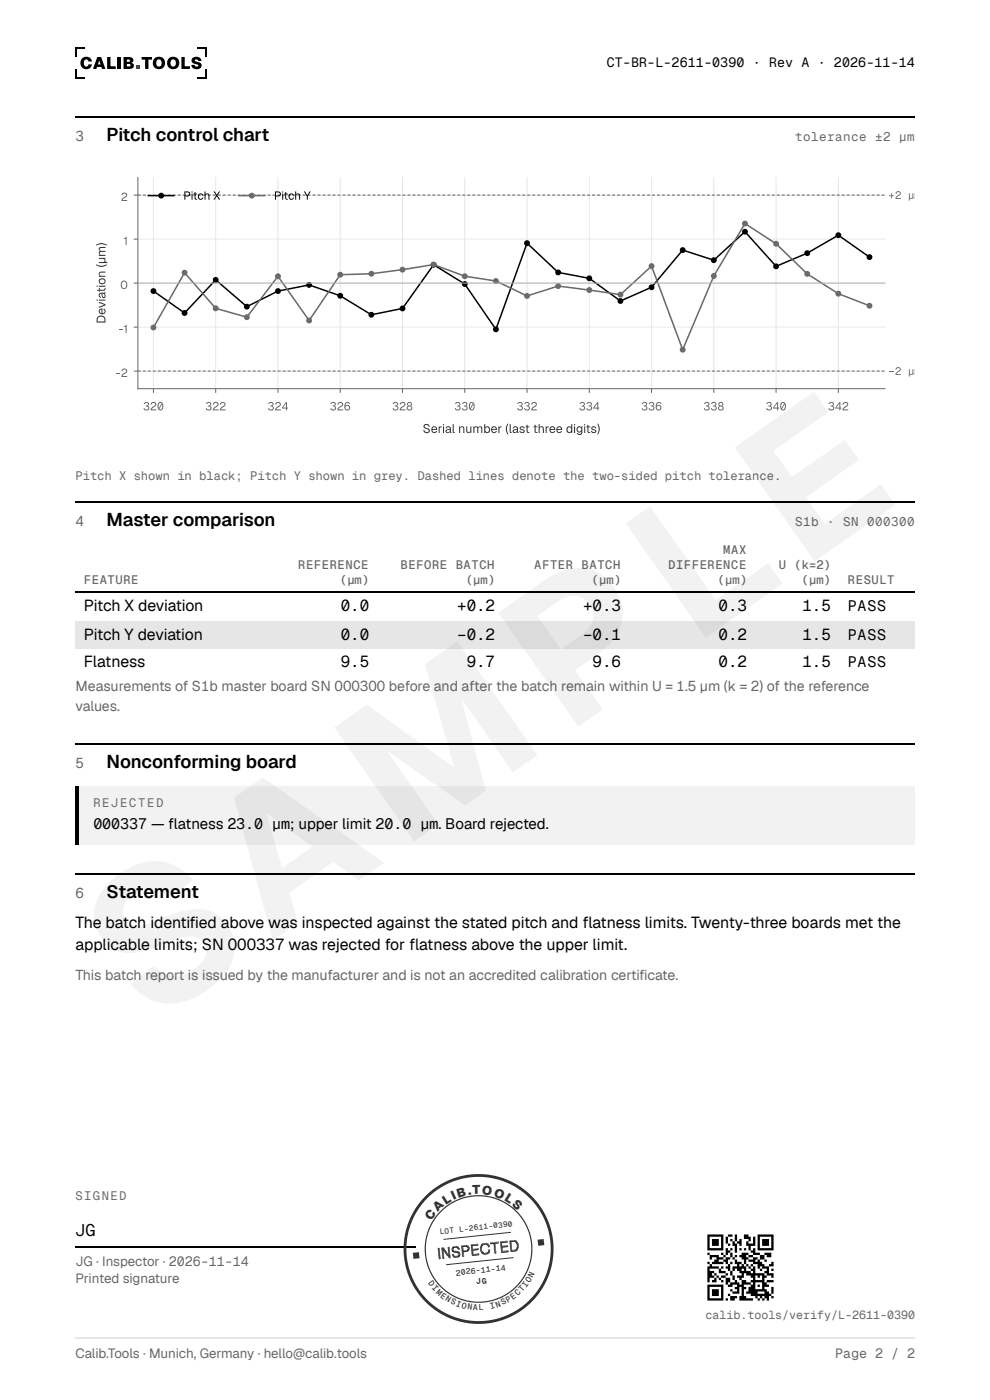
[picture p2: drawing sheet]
<svg xmlns="http://www.w3.org/2000/svg" width="210mm" height="297mm" viewBox="0 0 210 297" stroke-linecap="round" stroke-linejoin="round" font-family="sans-serif">
<g fill="#000">
<path d="M17.5 12.3a1.23 1.23 0 0 1 2 .7l-.7 .1a.48 .48 0 0 0-.5-.5 .48 .48 0 0 0-.5 .5 .66 .66 0 0 0 0 .7 .66 .66 0 0 0 .7 .3l.3-.5 .7 .1a1.28 1.28 0 0 1-1.8 .8 1.28 1.28 0 0 1-.4-1.9zM22.7 12.1h.7v2h1.1v.5h-1.8zM24.9 12.1h.7v2.5h-.7zM30 12.1h2.2v.6h-.7v1.9h-.7v-1.9h-.8zM38.5 12.1h.7v2h1.1v.5h-1.8zM40.9 12.3a1.13 1.13 0 0 1 1.8 .6l-.7 .1a.37 .37 0 0 0-.3-.4 .37 .37 0 0 0-.4 .2l.4 .3a.89 .89 0 0 1 1 .8 1.13 1.13 0 0 1-1.1 .8 1.13 1.13 0 0 1-1-.9l.7-.1a.42 .42 0 0 0 .3 .4 .42 .42 0 0 0 .4-.2 .84 .84 0 0 0-.9-.4 .7 .7 0 0 1-.5-.5 .7 .7 0 0 1 .3-.7z"/>
<path d="M20.6 12.1l-.9 2.5h.7l.2-.4h.9l.1 .4h.8l-1-2.5zM21 12.9l.3 .8h-.5z"/>
<path d="M26.2 12.1v2.5h1.2a.78 .78 0 0 0 1-.9l-.6-.4 .2-.1a.61 .61 0 0 0 .3-.6 .61 .61 0 0 0-.6-.5zM26.9 12.6l.5 .1 .1 .3-.6 .1zM26.9 13.6h.6l.1 .4-.7 .1z"/>
<path d="M32.4 13.4a1.33 1.33 0 0 0 2.6 0 1.33 1.33 0 0 0-2.6 0zM33.3 12.8a.58 .58 0 0 1 .7-.1 .58 .58 0 0 1 .3 .7 .59 .59 0 0 1-.6 .7 .59 .59 0 0 1-.6-.7z"/>
<path d="M35.4 13.4a1.33 1.33 0 0 0 2.6 0 1.33 1.33 0 0 0-2.6 0zM36.3 12.8a.58 .58 0 0 1 .7-.1 .58 .58 0 0 1 .3 .7 .59 .59 0 0 1-.6 .7 .59 .59 0 0 1-.6-.7z"/>
</g>
<path d="M15.9 10.3h2.1M15.9 16.4h2.1M16.1 10.1v2M16.1 14.6v2M41.8 10.3h2.1M41.8 16.4h2.1M43.7 10.1v2M43.7 14.6v2" fill="none" stroke="#000" stroke-width=".35"/>
<path d="M28.9 13.9h.7v.7h-.7z" fill="#e60012"/>
<path d="M15.9 24.7h178" fill="none" stroke="#000" stroke-width=".26"/>
<g fill="none" stroke="#e6e6e6" stroke-width=".21">
<path d="M32.5 37.7v44.8M45.7 37.7v44.8M58.9 37.7v44.8M72.1 37.7v44.8M85.3 37.7v44.8M98.5 37.7v44.8M111.7 37.7v44.8M124.9 37.7v44.8M138.1 37.7v44.8M151.3 37.7v44.8M164.5 37.7v44.8M177.7 37.7v44.8"/>
<path d="M29.2 78.7h158.4M29.2 69.4h158.4"/>
</g>
<path d="M28.3 69.4h.9" fill="none" stroke="#666" stroke-width=".21"/>
<g fill="#666">
<path d="M25.3 69.8h.8v.2h-.8z"/>
<path d="M26.3 69.2l.3-.1 .1-.2h.1v1.7h-.2v-1.3h-.3z"/>
</g>
<path d="M29.2 60.1h158.4" fill="none" stroke="#e6e6e6" stroke-width=".21"/>
<path d="M28.3 60.1h.9" fill="none" stroke="#666" stroke-width=".21"/>
<path d="M25.8 59.8a.91 .91 0 0 0-.2 1 .91 .91 0 0 0 1 .5 .91 .91 0 0 0 .4-1.1 .91 .91 0 0 0-1-.6zM25.9 59.9a.44 .44 0 0 1 .5-.2 .44 .44 0 0 1 .3 .4l.1 .3a.53 .53 0 0 1-.7 .7l-.2-.4z" fill="#666"/>
<path d="M29.2 50.7h158.4" fill="none" stroke="#e6e6e6" stroke-width=".21"/>
<path d="M28.3 50.7h.9" fill="none" stroke="#666" stroke-width=".21"/>
<path d="M26.3 50.5h.3l.1-.3h.1v1.8h-.2v-1.3h-.3z" fill="#666"/>
<path d="M29.2 41.4h158.4" fill="none" stroke="#e6e6e6" stroke-width=".21"/>
<path d="M28.3 41.4h.9" fill="none" stroke="#666" stroke-width=".21"/>
<path d="M25.9 41a.57 .57 0 0 1 .9 0 .57 .57 0 0 1 0 .8l-.8 .6h1v.2h-1.3a1.56 1.56 0 0 1 1-1.1l-.1-.4a.42 .42 0 0 0-.6 .3h-.3z" fill="#666"/>
<g fill="#333">
<path d="M21 64l1.4 .5v.3l-1.4 .5v-.2l1.1-.4-1.1-.4z"/>
<path d="M21 61.1h.2v.4h.8l.2-.4h.2a.41 .41 0 0 1-.4 .6h-.8v.2h-.2v-.2h-.4v-.2h.4z"/>
<path d="M21 57.8l.5-.2h.9v.2l-1.1 .1-.2 .2 .2 .4h1.1v.2h-1.4v-.2h.2a.47 .47 0 0 1-.2-.7z"/>
<path d="M20.4 56.1a2.09 2.09 0 0 0 2.2 0v.2a1.94 1.94 0 0 1-2.2 0z"/>
<path d="M21 54.7h1.4v.2h-.3l.3 .3-.1 .4h.5v.2h-1.8v-.2h1l.2-.3-.2-.3-1-.1z"/>
<path d="M21 52.6l.5-.2h.9v.2h-1.1l-.2 .3 .2 .3h1.1v.2l-1.1 .1-.2 .2 .2 .3 1.1 .1v.2h-1.4v-.2h.2l-.2-.3v-.3l.2-.2-.2-.3z"/>
<path d="M20.4 51.9a1.94 1.94 0 0 1 2.2 0v.2a2.09 2.09 0 0 0-2.2 0z"/>
<path d="M20.7 67.2l-.2 .3v.9h1.9a1.06 1.06 0 0 0-1-1.5zM20.9 67.3a.78 .78 0 0 1 .9 0 .78 .78 0 0 1 .3 .9h-1.4z"/>
<path d="M21.1 65.6a.66 .66 0 0 0 .1 1 .66 .66 0 0 0 1-.2 .66 .66 0 0 0-.2-.9l.2 .5-.2 .4h-.3v-1zM21.3 65.7h.2v.7a.4 .4 0 0 1-.3-.5z"/>
<path d="M20.5 63.6v.2h.2v-.2zM21 63.6v.2h1.4v-.2z"/>
<path d="M21.1 62.2a.61 .61 0 0 0 .3 1l-.3-.6 .2-.2 .2-.1 .2 .8a.38 .38 0 0 0 .6-.1l.1-.4-.3-.3 .3-.3zM21.7 62.3a.43 .43 0 0 1 .4 .2 .43 .43 0 0 1 0 .5h-.3z"/>
<path d="M20.5 60.6v.2h.2v-.2zM21 60.6v.2h1.4v-.2z"/>
<path d="M21 59.7a.71 .71 0 0 0 1.4 0 .71 .71 0 0 0-1.4 0zM21.2 59.7a.5 .5 0 0 1 1 0 .5 .5 0 0 1-1 0z"/>
</g>
<path d="M184.3 54.5l-6.6-4.6-6.6 3.8-6.6 2.8-6.6-7.3-6.6 6-6.6-2.1-6.6 7.8-6.6 3-6.6-4.9-6.6-1.2-6.6-6.2-6.6 18.3-6.6-9.6-6.6-4.1-6.6 9.2-6.6 1.4-6.6-4-6.6-2.4-6.6 1.4-6.6 3.3-6.6-5.7-6.6 7-6.6-4.6" fill="none" stroke="#000" stroke-width=".32"/>
<g fill="#000">
<circle cx="45.7" cy="59.4" r=".44"/>
<circle cx="91.9" cy="56.2" r=".44"/>
<circle cx="111.7" cy="51.6" r=".44"/>
<circle cx="118.3" cy="57.8" r=".44"/>
<circle cx="124.9" cy="59" r=".44"/>
<circle cx="144.7" cy="53.1" r=".44"/>
<circle cx="151.3" cy="55.2" r=".44"/>
<circle cx="157.9" cy="49.2" r=".44"/>
<circle cx="164.5" cy="56.5" r=".44"/>
<circle cx="171.1" cy="53.7" r=".44"/>
<circle cx="177.7" cy="49.9" r=".44"/>
<circle cx="184.3" cy="54.5" r=".44"/>
<circle cx="32.5" cy="61.8" r=".44"/>
<circle cx="39.1" cy="66.4" r=".44"/>
<circle cx="52.3" cy="65.1" r=".44"/>
<circle cx="58.9" cy="61.8" r=".44"/>
<circle cx="65.5" cy="60.4" r=".44"/>
<circle cx="72.1" cy="62.8" r=".44"/>
<circle cx="78.7" cy="66.8" r=".44"/>
<circle cx="85.3" cy="65.4" r=".44"/>
<circle cx="98.5" cy="60.3" r=".44"/>
<circle cx="105.1" cy="69.9" r=".44"/>
<circle cx="131.5" cy="63.9" r=".44"/>
<circle cx="138.1" cy="60.9" r=".44"/>
</g>
<g fill="none" stroke="#000" stroke-width=".35">
<circle cx="45.7" cy="59.4" r=".44"/>
<circle cx="91.9" cy="56.2" r=".44"/>
<circle cx="111.7" cy="51.6" r=".44"/>
<circle cx="118.3" cy="57.8" r=".44"/>
<circle cx="124.9" cy="59" r=".44"/>
<circle cx="144.7" cy="53.1" r=".44"/>
<circle cx="151.3" cy="55.2" r=".44"/>
<circle cx="157.9" cy="49.2" r=".44"/>
<circle cx="164.5" cy="56.5" r=".44"/>
<circle cx="171.1" cy="53.7" r=".44"/>
<circle cx="177.7" cy="49.9" r=".44"/>
<circle cx="184.3" cy="54.5" r=".44"/>
<circle cx="32.5" cy="61.8" r=".44"/>
<circle cx="39.1" cy="66.4" r=".44"/>
<circle cx="52.3" cy="65.1" r=".44"/>
<circle cx="58.9" cy="61.8" r=".44"/>
<circle cx="65.5" cy="60.4" r=".44"/>
<circle cx="72.1" cy="62.8" r=".44"/>
<circle cx="78.7" cy="66.8" r=".44"/>
<circle cx="85.3" cy="65.4" r=".44"/>
<circle cx="98.5" cy="60.3" r=".44"/>
<circle cx="105.1" cy="69.9" r=".44"/>
<circle cx="131.5" cy="63.9" r=".44"/>
<circle cx="138.1" cy="60.9" r=".44"/>
</g>
<path d="M184.3 64.9l-6.6-2.6-6.6-4.2-6.6-6.4-6.6-4.3-6.6 11.1-6.6 15.7-6.6-17.8-6.6 6.1-13.2-1.8-6.6 2.1-6.6-3.2-6.6-1-6.6-2.5-13.2 2-6.6 .2-6.6 9.7-6.6-9.4-6.6 8.7-6.6-1.9-6.6-7.6-6.6 11.7" fill="none" stroke="#666" stroke-width=".32"/>
<circle cx="32.5" cy="69.5" r=".44" fill="#666"/>
<circle cx="32.5" cy="69.5" r=".44" fill="none" stroke="#666" stroke-width=".35"/>
<circle cx="39.1" cy="57.8" r=".44" fill="#666"/>
<circle cx="39.1" cy="57.8" r=".44" fill="none" stroke="#666" stroke-width=".35"/>
<circle cx="45.7" cy="65.4" r=".44" fill="#666"/>
<circle cx="45.7" cy="65.4" r=".44" fill="none" stroke="#666" stroke-width=".35"/>
<circle cx="52.3" cy="67.3" r=".44" fill="#666"/>
<circle cx="52.3" cy="67.3" r=".44" fill="none" stroke="#666" stroke-width=".35"/>
<circle cx="58.9" cy="58.6" r=".44" fill="#666"/>
<circle cx="58.9" cy="58.6" r=".44" fill="none" stroke="#666" stroke-width=".35"/>
<circle cx="65.5" cy="68" r=".44" fill="#666"/>
<circle cx="65.5" cy="68" r=".44" fill="none" stroke="#666" stroke-width=".35"/>
<circle cx="72.1" cy="58.3" r=".44" fill="#666"/>
<circle cx="72.1" cy="58.3" r=".44" fill="none" stroke="#666" stroke-width=".35"/>
<circle cx="78.7" cy="58.1" r=".44" fill="#666"/>
<circle cx="78.7" cy="58.1" r=".44" fill="none" stroke="#666" stroke-width=".35"/>
<circle cx="85.3" cy="57.2" r=".44" fill="#666"/>
<circle cx="85.3" cy="57.2" r=".44" fill="none" stroke="#666" stroke-width=".35"/>
<circle cx="91.9" cy="56.1" r=".44" fill="#666"/>
<circle cx="91.9" cy="56.1" r=".44" fill="none" stroke="#666" stroke-width=".35"/>
<circle cx="98.5" cy="58.6" r=".44" fill="#666"/>
<circle cx="98.5" cy="58.6" r=".44" fill="none" stroke="#666" stroke-width=".35"/>
<circle cx="105.1" cy="59.6" r=".44" fill="#666"/>
<circle cx="105.1" cy="59.6" r=".44" fill="none" stroke="#666" stroke-width=".35"/>
<circle cx="111.7" cy="62.8" r=".44" fill="#666"/>
<circle cx="111.7" cy="62.8" r=".44" fill="none" stroke="#666" stroke-width=".35"/>
<circle cx="118.3" cy="60.7" r=".44" fill="#666"/>
<circle cx="118.3" cy="60.7" r=".44" fill="none" stroke="#666" stroke-width=".35"/>
<circle cx="124.9" cy="61.5" r=".44" fill="#666"/>
<circle cx="124.9" cy="61.5" r=".44" fill="none" stroke="#666" stroke-width=".35"/>
<circle cx="131.5" cy="62.5" r=".44" fill="#666"/>
<circle cx="131.5" cy="62.5" r=".44" fill="none" stroke="#666" stroke-width=".35"/>
<circle cx="138.1" cy="56.4" r=".44" fill="#666"/>
<circle cx="138.1" cy="56.4" r=".44" fill="none" stroke="#666" stroke-width=".35"/>
<circle cx="151.3" cy="58.5" r=".44" fill="#666"/>
<circle cx="151.3" cy="58.5" r=".44" fill="none" stroke="#666" stroke-width=".35"/>
<circle cx="157.9" cy="47.4" r=".44" fill="#666"/>
<circle cx="157.9" cy="47.4" r=".44" fill="none" stroke="#666" stroke-width=".35"/>
<circle cx="164.5" cy="51.7" r=".44" fill="#666"/>
<circle cx="164.5" cy="51.7" r=".44" fill="none" stroke="#666" stroke-width=".35"/>
<circle cx="171.1" cy="58.1" r=".44" fill="#666"/>
<circle cx="171.1" cy="58.1" r=".44" fill="none" stroke="#666" stroke-width=".35"/>
<circle cx="177.7" cy="62.3" r=".44" fill="#666"/>
<circle cx="177.7" cy="62.3" r=".44" fill="none" stroke="#666" stroke-width=".35"/>
<circle cx="184.3" cy="64.9" r=".44" fill="#666"/>
<circle cx="184.3" cy="64.9" r=".44" fill="none" stroke="#666" stroke-width=".35"/>
<g fill="#666">
<path d="M29.2 41.3h.7v.2h-.7zM30.3 41.3h.6v.2h-.6zM31.3 41.3h.7v.2h-.7zM32.4 41.3h.6v.2h-.6zM33.5 41.3h.6v.2h-.6zM34.5 41.3h.7v.2h-.7zM35.6 41.3h.6v.2h-.6zM36.6 41.3h.7v.2h-.7zM37.7 41.3h.6v.2h-.6zM38.8 41.3h.6v.2h-.6zM39.8 41.3h.6v.2h-.6zM40.9 41.3h.6v.2h-.6zM41.9 41.3h.7v.2h-.7zM43 41.3h.6v.2h-.6zM44 41.3h.7v.2h-.7zM45.1 41.3h.6v.2h-.6zM46.2 41.3h.6v.2h-.6zM47.2 41.3h.7v.2h-.7zM48.3 41.3h.6v.2h-.6zM49.3 41.3h.7v.2h-.7zM50.4 41.3h.6v.2h-.6zM51.5 41.3h.6v.2h-.6zM52.5 41.3h.6v.2h-.6zM53.6 41.3h.6v.2h-.6zM54.6 41.3h.7v.2h-.7zM55.7 41.3h.6v.2h-.6zM56.7 41.3h.7v.2h-.7zM57.8 41.3h.6v.2h-.6zM58.9 41.3h.6v.2h-.6zM59.9 41.3h.7v.2h-.7zM61 41.3h.6v.2h-.6zM62 41.3h.7v.2h-.7zM63.1 41.3h.6v.2h-.6zM64.2 41.3h.6v.2h-.6zM65.2 41.3h.6v.2h-.6zM66.3 41.3h.6v.2h-.6zM67.3 41.3h.7v.2h-.7zM68.4 41.3h.6v.2h-.6zM69.4 41.3h.7v.2h-.7zM70.5 41.3h.6v.2h-.6zM71.6 41.3h.6v.2h-.6zM72.6 41.3h.7v.2h-.7zM73.7 41.3h.6v.2h-.6zM74.7 41.3h.7v.2h-.7zM75.8 41.3h.6v.2h-.6zM76.9 41.3h.6v.2h-.6zM77.9 41.3h.6v.2h-.6zM79 41.3h.6v.2h-.6zM80 41.3h.7v.2h-.7zM81.1 41.3h.6v.2h-.6zM82.1 41.3h.7v.2h-.7zM83.2 41.3h.6v.2h-.6zM84.3 41.3h.6v.2h-.6zM85.3 41.3h.7v.2h-.7zM86.4 41.3h.6v.2h-.6zM87.4 41.3h.7v.2h-.7zM88.5 41.3h.6v.2h-.6zM89.6 41.3h.6v.2h-.6zM90.6 41.3h.6v.2h-.6zM91.7 41.3h.6v.2h-.6zM92.7 41.3h.7v.2h-.7zM93.8 41.3h.6v.2h-.6zM94.8 41.3h.7v.2h-.7zM95.9 41.3h.6v.2h-.6zM97 41.3h.6v.2h-.6zM98 41.3h.7v.2h-.7zM99.1 41.3h.6v.2h-.6zM100.1 41.3h.7v.2h-.7zM101.2 41.3h.6v.2h-.6zM102.2 41.3h.7v.2h-.7zM103.3 41.3h.6v.2h-.6zM104.4 41.3h.6v.2h-.6zM105.4 41.3h.7v.2h-.7zM106.5 41.3h.6v.2h-.6zM107.5 41.3h.7v.2h-.7zM108.6 41.3h.6v.2h-.6zM109.7 41.3h.6v.2h-.6zM110.7 41.3h.7v.2h-.7zM111.8 41.3h.6v.2h-.6zM112.8 41.3h.7v.2h-.7zM113.9 41.3h.6v.2h-.6zM114.9 41.3h.7v.2h-.7zM116 41.3h.6v.2h-.6zM117.1 41.3h.6v.2h-.6zM118.1 41.3h.7v.2h-.7zM119.2 41.3h.6v.2h-.6zM120.2 41.3h.7v.2h-.7zM121.3 41.3h.6v.2h-.6zM122.4 41.3h.6v.2h-.6zM123.4 41.3h.6v.2h-.6zM124.5 41.3h.6v.2h-.6zM125.5 41.3h.7v.2h-.7zM126.6 41.3h.6v.2h-.6zM127.6 41.3h.7v.2h-.7zM128.7 41.3h.6v.2h-.6zM129.8 41.3h.6v.2h-.6zM130.8 41.3h.7v.2h-.7zM131.9 41.3h.6v.2h-.6zM132.9 41.3h.7v.2h-.7zM134 41.3h.6v.2h-.6zM135.1 41.3h.6v.2h-.6zM136.1 41.3h.6v.2h-.6zM137.2 41.3h.6v.2h-.6zM138.2 41.3h.7v.2h-.7zM139.3 41.3h.6v.2h-.6zM140.3 41.3h.7v.2h-.7zM141.4 41.3h.6v.2h-.6zM142.5 41.3h.6v.2h-.6zM143.5 41.3h.7v.2h-.7zM144.6 41.3h.6v.2h-.6zM145.6 41.3h.7v.2h-.7zM146.7 41.3h.6v.2h-.6zM147.8 41.3h.6v.2h-.6zM148.8 41.3h.6v.2h-.6zM149.9 41.3h.6v.2h-.6zM150.9 41.3h.7v.2h-.7zM152 41.3h.6v.2h-.6zM153 41.3h.7v.2h-.7zM154.1 41.3h.6v.2h-.6zM155.2 41.3h.6v.2h-.6zM156.2 41.3h.7v.2h-.7zM157.3 41.3h.6v.2h-.6zM158.3 41.3h.7v.2h-.7zM159.4 41.3h.6v.2h-.6zM160.5 41.3h.6v.2h-.6zM161.5 41.3h.6v.2h-.6zM162.6 41.3h.6v.2h-.6zM163.6 41.3h.7v.2h-.7zM164.7 41.3h.6v.2h-.6zM165.7 41.3h.7v.2h-.7zM166.8 41.3h.6v.2h-.6zM167.9 41.3h.6v.2h-.6zM168.9 41.3h.7v.2h-.7zM170 41.3h.6v.2h-.6zM171 41.3h.7v.2h-.7zM172.1 41.3h.6v.2h-.6zM173.2 41.3h.6v.2h-.6zM174.2 41.3h.6v.2h-.6zM175.3 41.3h.6v.2h-.6zM176.3 41.3h.7v.2h-.7zM177.4 41.3h.6v.2h-.6zM178.4 41.3h.7v.2h-.7zM179.5 41.3h.6v.2h-.6zM180.6 41.3h.6v.2h-.6zM181.6 41.3h.7v.2h-.7zM182.7 41.3h.6v.2h-.6zM183.7 41.3h.7v.2h-.7zM184.8 41.3h.6v.2h-.6zM185.9 41.3h.6v.2h-.6zM186.9 41.3h.6v.2h-.6z"/>
<path d="M29.2 78.6h.7v.2h-.7zM30.3 78.6h.6v.2h-.6zM31.3 78.6h.7v.2h-.7zM32.4 78.6h.6v.2h-.6zM33.5 78.6h.6v.2h-.6zM34.5 78.6h.7v.2h-.7zM35.6 78.6h.6v.2h-.6zM36.6 78.6h.7v.2h-.7zM37.7 78.6h.6v.2h-.6zM38.8 78.6h.6v.2h-.6zM39.8 78.6h.6v.2h-.6zM40.9 78.6h.6v.2h-.6zM41.9 78.6h.7v.2h-.7zM43 78.6h.6v.2h-.6zM44 78.6h.7v.2h-.7zM45.1 78.6h.6v.2h-.6zM46.2 78.6h.6v.2h-.6zM47.2 78.6h.7v.2h-.7zM48.3 78.6h.6v.2h-.6zM49.3 78.6h.7v.2h-.7zM50.4 78.6h.6v.2h-.6zM51.5 78.6h.6v.2h-.6zM52.5 78.6h.6v.2h-.6zM53.6 78.6h.6v.2h-.6zM54.6 78.6h.7v.2h-.7zM55.7 78.6h.6v.2h-.6zM56.7 78.6h.7v.2h-.7zM57.8 78.6h.6v.2h-.6zM58.9 78.6h.6v.2h-.6zM59.9 78.6h.7v.2h-.7zM61 78.6h.6v.2h-.6zM62 78.6h.7v.2h-.7zM63.1 78.6h.6v.2h-.6zM64.2 78.6h.6v.2h-.6zM65.2 78.6h.6v.2h-.6zM66.3 78.6h.6v.2h-.6zM67.3 78.6h.7v.2h-.7zM68.4 78.6h.6v.2h-.6zM69.4 78.6h.7v.2h-.7zM70.5 78.6h.6v.2h-.6zM71.6 78.6h.6v.2h-.6zM72.6 78.6h.7v.2h-.7zM73.7 78.6h.6v.2h-.6zM74.7 78.6h.7v.2h-.7zM75.8 78.6h.6v.2h-.6zM76.9 78.6h.6v.2h-.6zM77.9 78.6h.6v.2h-.6zM79 78.6h.6v.2h-.6zM80 78.6h.7v.2h-.7zM81.1 78.6h.6v.2h-.6zM82.1 78.6h.7v.2h-.7zM83.2 78.6h.6v.2h-.6zM84.3 78.6h.6v.2h-.6zM85.3 78.6h.7v.2h-.7zM86.4 78.6h.6v.2h-.6zM87.4 78.6h.7v.2h-.7zM88.5 78.6h.6v.2h-.6zM89.6 78.6h.6v.2h-.6zM90.6 78.6h.6v.2h-.6zM91.7 78.6h.6v.2h-.6zM92.7 78.6h.7v.2h-.7zM93.8 78.6h.6v.2h-.6zM94.8 78.6h.7v.2h-.7zM95.9 78.6h.6v.2h-.6zM97 78.6h.6v.2h-.6zM98 78.6h.7v.2h-.7zM99.1 78.6h.6v.2h-.6zM100.1 78.6h.7v.2h-.7zM101.2 78.6h.6v.2h-.6zM102.2 78.6h.7v.2h-.7zM103.3 78.6h.6v.2h-.6zM104.4 78.6h.6v.2h-.6zM105.4 78.6h.7v.2h-.7zM106.5 78.6h.6v.2h-.6zM107.5 78.6h.7v.2h-.7zM108.6 78.6h.6v.2h-.6zM109.7 78.6h.6v.2h-.6zM110.7 78.6h.7v.2h-.7zM111.8 78.6h.6v.2h-.6zM112.8 78.6h.7v.2h-.7zM113.9 78.6h.6v.2h-.6zM114.9 78.6h.7v.2h-.7zM116 78.6h.6v.2h-.6zM117.1 78.6h.6v.2h-.6zM118.1 78.6h.7v.2h-.7zM119.2 78.6h.6v.2h-.6zM120.2 78.6h.7v.2h-.7zM121.3 78.6h.6v.2h-.6zM122.4 78.6h.6v.2h-.6zM123.4 78.6h.6v.2h-.6zM124.5 78.6h.6v.2h-.6zM125.5 78.6h.7v.2h-.7zM126.6 78.6h.6v.2h-.6zM127.6 78.6h.7v.2h-.7zM128.7 78.6h.6v.2h-.6zM129.8 78.6h.6v.2h-.6zM130.8 78.6h.7v.2h-.7zM131.9 78.6h.6v.2h-.6zM132.9 78.6h.7v.2h-.7zM134 78.6h.6v.2h-.6zM135.1 78.6h.6v.2h-.6zM136.1 78.6h.6v.2h-.6zM137.2 78.6h.6v.2h-.6zM138.2 78.6h.7v.2h-.7zM139.3 78.6h.6v.2h-.6zM140.3 78.6h.7v.2h-.7zM141.4 78.6h.6v.2h-.6zM142.5 78.6h.6v.2h-.6zM143.5 78.6h.7v.2h-.7zM144.6 78.6h.6v.2h-.6zM145.6 78.6h.7v.2h-.7zM146.7 78.6h.6v.2h-.6zM147.8 78.6h.6v.2h-.6zM148.8 78.6h.6v.2h-.6zM149.9 78.6h.6v.2h-.6zM150.9 78.6h.7v.2h-.7zM152 78.6h.6v.2h-.6zM153 78.6h.7v.2h-.7zM154.1 78.6h.6v.2h-.6zM155.2 78.6h.6v.2h-.6zM156.2 78.6h.7v.2h-.7zM157.3 78.6h.6v.2h-.6zM158.3 78.6h.7v.2h-.7zM159.4 78.6h.6v.2h-.6zM160.5 78.6h.6v.2h-.6zM161.5 78.6h.6v.2h-.6zM162.6 78.6h.6v.2h-.6zM163.6 78.6h.7v.2h-.7zM164.7 78.6h.6v.2h-.6zM165.7 78.6h.7v.2h-.7zM166.8 78.6h.6v.2h-.6zM167.9 78.6h.6v.2h-.6zM168.9 78.6h.7v.2h-.7zM170 78.6h.6v.2h-.6zM171 78.6h.7v.2h-.7zM172.1 78.6h.6v.2h-.6zM173.2 78.6h.6v.2h-.6zM174.2 78.6h.6v.2h-.6zM175.3 78.6h.6v.2h-.6zM176.3 78.6h.7v.2h-.7zM177.4 78.6h.6v.2h-.6zM178.4 78.6h.7v.2h-.7zM179.5 78.6h.6v.2h-.6zM180.6 78.6h.6v.2h-.6zM181.6 78.6h.7v.2h-.7zM182.7 78.6h.6v.2h-.6zM183.7 78.6h.7v.2h-.7zM184.8 78.6h.6v.2h-.6zM185.9 78.6h.6v.2h-.6zM186.9 78.6h.6v.2h-.6z"/>
</g>
<path d="M29.2 60.1h158.4" fill="none" stroke="#b3b3b3" stroke-width=".21"/>
<path d="M29.2 37.7v44.8h158.4" fill="none" stroke="#666" stroke-width=".21"/>
<g fill="#666">
<path d="M188.5 41.4h.4v-.4h.2v.4h.5v.2h-.5v.5h-.2v-.5h-.4z"/>
<path d="M189.9 40.8a.58 .58 0 0 1 .6-.2 .58 .58 0 0 1 .5 .4l-.2 .4-.7 .6h.9v.2h-1.2a1.45 1.45 0 0 1 .9-1l-.1-.4a.39 .39 0 0 0-.5 .3h-.3z"/>
<path d="M192.7 41h.2v.9l.2 .2 .3-.2v-.9h.2v1.2h-.1v-.2l-.4 .2-.2-.1v.5h-.2z"/>
<path d="M193.9 41l.1 1.2z"/>
</g>
<path d="M31.5 41.5h5.4" fill="none" stroke="#000" stroke-width=".32"/>
<g fill="#000">
<path d="M41.2 40.8h.3v.3h.3v.1h-.3v.8l.3 .2v.2a.38 .38 0 0 1-.6-.4v-.8h-.1v-.1h.1zM42.1 41.2a.58 .58 0 0 1 1 .3h-.2l-.1-.1a.37 .37 0 0 0-.6 .1 .47 .47 0 0 0 0 .5 .47 .47 0 0 0 .5 .2l.2-.3h.2a.64 .64 0 0 1-1 .4 .64 .64 0 0 1 0-1.1zM43.4 40.6h.2v.7l.1-.2a.45 .45 0 0 1 .5 0 .45 .45 0 0 1 .2 .4v.9h-.2v-1l-.3-.2-.3 .2v1h-.2zM45.3 40.6h.2l.5 .7 .4-.7h.3l-.6 .9 .6 .9h-.3l-.4-.7-.5 .7h-.2l.5-.9z"/>
<path d="M39.1 40.6v1.8h.2v-.7a.75 .75 0 0 0 1-.6 .53 .53 0 0 0-.6-.5zM39.3 40.8l.6 .1a.33 .33 0 0 1 0 .5l-.6 .1z"/>
<path d="M40.6 40.6v.3h.2v-.3zM40.6 41.1v1.3h.2v-1.3z"/>
<circle cx="34.2" cy="41.5" r=".44"/>
</g>
<circle cx="34.2" cy="41.5" r=".44" fill="none" stroke="#000" stroke-width=".35"/>
<path d="M50.7 41.5h5.4" fill="none" stroke="#666" stroke-width=".32"/>
<circle cx="53.4" cy="41.5" r=".44" fill="#666"/>
<circle cx="53.4" cy="41.5" r=".44" fill="none" stroke="#666" stroke-width=".35"/>
<g fill="#000">
<path d="M60.5 40.8h.2v.3h.3v.1h-.3v.8l.3 .2v.2a.38 .38 0 0 1-.5-.4v-.8h-.2v-.1h.2zM61.3 41.2a.58 .58 0 0 1 1 .3h-.2v-.1a.37 .37 0 0 0-.7 .1 .47 .47 0 0 0 0 .5 .47 .47 0 0 0 .5 .2l.2-.3h.2a.64 .64 0 0 1-1 .4 .64 .64 0 0 1 0-1.1zM62.6 40.6h.2v.7l.1-.2a.45 .45 0 0 1 .5 0 .45 .45 0 0 1 .2 .4v.9h-.2v-1l-.3-.2-.3 .2v1h-.2zM64.4 40.6h.3l.5 .8 .4-.8h.3l-.6 1.1v.7h-.3v-.7z"/>
<path d="M58.3 40.6v1.8h.2v-.7a.75 .75 0 0 0 1.1-.6 .53 .53 0 0 0-.7-.5zM58.5 40.8l.7 .1a.33 .33 0 0 1 0 .5l-.7 .1z"/>
<path d="M59.8 40.6v.3h.2v-.3zM59.8 41.1v1.3h.2v-1.3z"/>
</g>
<path d="M15.9 106.5h178M15.9 157.8h178" fill="none" stroke="#000" stroke-width=".26"/>
<path d="M15.9 166.7h178v12.4h-178z" fill="#f2f2f2"/>
<path d="M15.9 185.3h178M15.9 264.5h72.2" fill="none" stroke="#000" stroke-width=".26"/>
<circle cx="101.5" cy="265" r="15.6" fill="none" stroke="#333" stroke-width=".6"/>
<circle cx="101.5" cy="265" r="11.3" fill="none" stroke="#333" stroke-width=".25"/>
<g fill="#333">
<path d="M87.5 265.8l1.3-.2 .1 1.3-1.2 .2z"/>
<path d="M114 263l1.3-.1 .1 1.3-1.3 .1z"/>
</g>
<path d="M108.3 261.4l-14.3 1.5M108.9 266.8l-14.3 1.5" fill="none" stroke="#333" stroke-width=".21"/>
<path d="M149.5 261.4h15v15h-15z" fill="#fff"/>
<path d="M150 261.9h3.4v.5h-3.4zM154.3 261.9h1v.5h-1zM155.8 261.9h.5v.5h-.5zM157.7 261.9h1v.5h-1zM160.6 261.9h3.4v.5h-3.4zM150 262.4h.5v.5h-.5zM152.9 262.4h.5v.5h-.5zM153.8 262.4h.5v.5h-.5zM155.8 262.4h.5v.5h-.5zM157.7 262.4h1.5v.5h-1.5zM159.6 262.4h.5v.5h-.5zM160.6 262.4h.5v.5h-.5zM163.5 262.4h.5v.5h-.5zM150 262.9h.5v.4h-.5zM150.9 262.9h1.5v.4h-1.5zM152.9 262.9h.5v.4h-.5zM153.8 262.9h.5v.4h-.5zM154.8 262.9h.5v.4h-.5zM155.8 262.9h.5v.4h-.5zM156.7 262.9h.5v.4h-.5zM158.7 262.9h.5v.4h-.5zM159.6 262.9h.5v.4h-.5zM160.6 262.9h.5v.4h-.5zM161.6 262.9h1.4v.4h-1.4zM163.5 262.9h.5v.4h-.5zM150 263.3h.5v.5h-.5zM150.9 263.3h1.5v.5h-1.5zM152.9 263.3h.5v.5h-.5zM153.8 263.3h.5v.5h-.5zM155.3 263.3h.5v.5h-.5zM156.3 263.3h.9v.5h-.9zM158.2 263.3h.5v.5h-.5zM159.6 263.3h.5v.5h-.5zM160.6 263.3h.5v.5h-.5zM161.6 263.3h1.4v.5h-1.4zM163.5 263.3h.5v.5h-.5zM150 263.8h.5v.5h-.5zM150.9 263.8h1.5v.5h-1.5zM152.9 263.8h.5v.5h-.5zM154.3 263.8h.5v.5h-.5zM155.3 263.8h1v.5h-1zM156.7 263.8h.5v.5h-.5zM158.2 263.8h1.9v.5h-1.9zM160.6 263.8h.5v.5h-.5zM161.6 263.8h1.4v.5h-1.4zM163.5 263.8h.5v.5h-.5zM150 264.3h.5v.5h-.5zM152.9 264.3h.5v.5h-.5zM155.8 264.3h.5v.5h-.5zM158.7 264.3h.5v.5h-.5zM160.6 264.3h.5v.5h-.5zM163.5 264.3h.5v.5h-.5zM150 264.8h3.4v.5h-3.4zM153.8 264.8h.5v.5h-.5zM154.8 264.8h.5v.5h-.5zM155.8 264.8h.5v.5h-.5zM156.7 264.8h.5v.5h-.5zM157.7 264.8h.5v.5h-.5zM158.7 264.8h.5v.5h-.5zM159.6 264.8h.5v.5h-.5zM160.6 264.8h3.4v.5h-3.4zM153.8 265.3h1v.5h-1zM155.8 265.3h.5v.5h-.5zM159.2 265.3h.9v.5h-.9zM150 265.8h.5v.4h-.5zM152.9 265.8h.5v.4h-.5zM153.8 265.8h.5v.4h-.5zM154.8 265.8h.5v.4h-.5zM157.2 265.8h1.5v.4h-1.5zM159.6 265.8h1.5v.4h-1.5zM162.1 265.8h1.4v.4h-1.4zM150.5 266.2h1.9v.5h-1.9zM153.4 266.2h.4v.5h-.4zM154.8 266.2h.5v.5h-.5zM155.8 266.2h.5v.5h-.5zM156.7 266.2h1.5v.5h-1.5zM158.7 266.2h.9v.5h-.9zM161.1 266.2h1v.5h-1zM162.6 266.2h.9v.5h-.9zM150.5 266.7h.4v.5h-.4zM151.9 266.7h1.5v.5h-1.5zM153.8 266.7h1v.5h-1zM155.3 266.7h.5v.5h-.5zM157.2 266.7h1.5v.5h-1.5zM159.6 266.7h1v.5h-1zM161.1 266.7h1v.5h-1zM151.4 267.2h1v.5h-1zM153.4 267.2h.9v.5h-.9zM155.8 267.2h.5v.5h-.5zM157.7 267.2h.5v.5h-.5zM158.7 267.2h1.4v.5h-1.4zM160.6 267.2h.5v.5h-.5zM162.1 267.2h.5v.5h-.5zM150 267.7h.5v.5h-.5zM150.9 267.7h2.5v.5h-2.5zM153.8 267.7h.5v.5h-.5zM154.8 267.7h.5v.5h-.5zM155.8 267.7h1.4v.5h-1.4zM157.7 267.7h.5v.5h-.5zM159.6 267.7h2v.5h-2zM163.5 267.7h.5v.5h-.5zM150.5 268.2h.4v.5h-.4zM154.3 268.2h.5v.5h-.5zM156.3 268.2h.4v.5h-.4zM157.2 268.2h.5v.5h-.5zM158.2 268.2h.5v.5h-.5zM159.2 268.2h.4v.5h-.4zM160.6 268.2h1.5v.5h-1.5zM163 268.2h1v.5h-1zM150 268.7h2.4v.4h-2.4zM152.9 268.7h.5v.4h-.5zM153.8 268.7h1v.4h-1zM155.3 268.7h2.9v.4h-2.9zM158.7 268.7h.5v.4h-.5zM159.6 268.7h.5v.4h-.5zM160.6 268.7h.5v.4h-.5zM161.6 268.7h1.4v.4h-1.4zM150 269.1h.5v.5h-.5zM152.4 269.1h.5v.5h-.5zM154.3 269.1h.5v.5h-.5zM155.3 269.1h.5v.5h-.5zM156.3 269.1h.9v.5h-.9zM157.7 269.1h.5v.5h-.5zM159.2 269.1h.9v.5h-.9zM161.1 269.1h.5v.5h-.5zM162.6 269.1h.4v.5h-.4zM163.5 269.1h.5v.5h-.5zM150 269.6h1.4v.5h-1.4zM152.4 269.6h1.4v.5h-1.4zM154.8 269.6h.5v.5h-.5zM156.7 269.6h2.5v.5h-2.5zM159.6 269.6h.5v.5h-.5zM162.1 269.6h.9v.5h-.9zM150 270.1h.9v.5h-.9zM151.4 270.1h.5v.5h-.5zM153.8 270.1h.5v.5h-.5zM154.8 270.1h.5v.5h-.5zM157.2 270.1h.5v.5h-.5zM158.2 270.1h3.9v.5h-3.9zM162.6 270.1h1.4v.5h-1.4zM150 270.6h1.4v.5h-1.4zM151.9 270.6h.5v.5h-.5zM152.9 270.6h.9v.5h-.9zM155.3 270.6h.5v.5h-.5zM156.3 270.6h1.4v.5h-1.4zM159.2 270.6h.9v.5h-.9zM160.6 270.6h.5v.5h-.5zM161.6 270.6h1v.5h-1zM163.5 270.6h.5v.5h-.5zM150 271.1h.5v.5h-.5zM151.4 271.1h.5v.5h-.5zM152.4 271.1h.5v.5h-.5zM153.8 271.1h1v.5h-1zM155.3 271.1h.5v.5h-.5zM156.7 271.1h.5v.5h-.5zM159.6 271.1h.5v.5h-.5zM161.6 271.1h.5v.5h-.5zM150 271.6h.5v.5h-.5zM150.9 271.6h1v.5h-1zM152.9 271.6h.5v.5h-.5zM153.8 271.6h1v.5h-1zM155.8 271.6h.5v.5h-.5zM157.2 271.6h1v.5h-1zM159.2 271.6h2.9v.5h-2.9zM162.6 271.6h1.4v.5h-1.4zM153.8 272.1h.5v.4h-.5zM154.8 272.1h1.9v.4h-1.9zM157.2 272.1h2v.4h-2zM159.6 272.1h.5v.4h-.5zM161.6 272.1h1v.4h-1zM150 272.5h3.4v.5h-3.4zM154.3 272.5h1v.5h-1zM156.3 272.5h1.4v.5h-1.4zM159.2 272.5h.9v.5h-.9zM160.6 272.5h.5v.5h-.5zM161.6 272.5h1.4v.5h-1.4zM150 273h.5v.5h-.5zM152.9 273h.5v.5h-.5zM155.8 273h.9v.5h-.9zM157.2 273h1v.5h-1zM158.7 273h1.4v.5h-1.4zM161.6 273h.5v.5h-.5zM163.5 273h.5v.5h-.5zM150 273.5h.5v.5h-.5zM150.9 273.5h1.5v.5h-1.5zM152.9 273.5h.5v.5h-.5zM154.8 273.5h.5v.5h-.5zM156.3 273.5h.4v.5h-.4zM157.2 273.5h.5v.5h-.5zM158.7 273.5h3.9v.5h-3.9zM163.5 273.5h.5v.5h-.5zM150 274h.5v.5h-.5zM150.9 274h1.5v.5h-1.5zM152.9 274h.5v.5h-.5zM155.3 274h1.4v.5h-1.4zM157.2 274h.5v.5h-.5zM158.2 274h2.4v.5h-2.4zM162.1 274h.9v.5h-.9zM163.5 274h.5v.5h-.5zM150 274.5h.5v.5h-.5zM150.9 274.5h1.5v.5h-1.5zM152.9 274.5h.5v.5h-.5zM154.3 274.5h.5v.5h-.5zM157.2 274.5h.5v.5h-.5zM159.2 274.5h4.3v.5h-4.3zM150 275h.5v.4h-.5zM152.9 275h.5v.4h-.5zM154.8 275h1.5v.4h-1.5zM156.7 275h1.5v.4h-1.5zM160.1 275h.5v.4h-.5zM161.1 275h.5v.4h-.5zM162.1 275h.9v.4h-.9zM163.5 275h.5v.4h-.5zM150 275.4h3.4v.5h-3.4zM153.8 275.4h.5v.5h-.5zM154.8 275.4h1v.5h-1zM156.7 275.4h2.9v.5h-2.9zM160.6 275.4h.5v.5h-.5zM161.6 275.4h.5v.5h-.5zM162.6 275.4h.4v.5h-.4z" fill="#000"/>
<path d="M15.9 283.8h178" fill="none" stroke="#e6e6e6" stroke-width=".26"/>
<text font-size="41.6" x="31.5" y="218" transform="rotate(-35 31.5 218)">SAMPLE</text>
<g font-size="3.9">
<text x="22.6" y="29.9">Pitch control chart</text>
<text x="22.6" y="111.7">Master comparison</text>
<text x="22.6" y="163">Nonconforming board</text>
<text x="22.6" y="190.5">Statement</text>
</g>
<text font-size="3.5" x="16" y="262.2">JG</text>
<g font-size="3.3">
<text x="17.8" y="129.6">Pitch X deviation</text>
<text x="72.2" y="129.6">0.0</text>
<text x="96.9" y="129.6">+0.2</text>
<text x="123.6" y="129.6">+0.3</text>
<text x="152.3" y="129.6">0.3</text>
<text x="170.1" y="129.6">1.5</text>
<text x="17.8" y="135.7">Pitch Y deviation</text>
<text x="72.2" y="135.7">0.0</text>
<text x="96.9" y="135.7">−0.2</text>
<text x="123.6" y="135.7">−0.1</text>
<text x="152.3" y="135.7">0.2</text>
<text x="170.1" y="135.7">1.5</text>
<text x="17.8" y="141.6">Flatness</text>
<text x="72.2" y="141.6">9.5</text>
<text x="98.9" y="141.6">9.7</text>
<text x="125.6" y="141.6">9.6</text>
<text x="152.3" y="141.6">0.2</text>
<text x="170.1" y="141.6">1.5</text>
<text x="16" y="196.9">The batch identifi ed above was inspected against the stated pitch and fl atness limits. Twenty-three boards met the</text>
<text x="16" y="201.6">applicable limits; SN 000337 was rejected for fl atness above the upper limit.</text>
</g>
<g font-size="3.2">
<text x="179.8" y="129.6">PASS</text>
<text x="179.8" y="135.7">PASS</text>
<text x="179.8" y="141.6">PASS</text>
<text x="19.8" y="175.9">000337 — fl atness 23.0 µm; upper limit 20.0 µm. Board rejected.</text>
</g>
<text font-size="3.2" fill="#333" x="92.9" y="267.1" transform="rotate(-6 92.9 267.1)">INSPECTED</text>
<g font-size="3" fill="#666">
<text x="16" y="29.9">3</text>
<text x="16" y="111.7">4</text>
<text x="16" y="146.6">Measurements of S1b master board SN 000300 before and after the batch remain within U = 1.5 µm (k = 2) of the reference</text>
<text x="16" y="150.8">values.</text>
<text x="16" y="163">5</text>
<text x="16" y="190.5">6</text>
<text x="16" y="208">This batch report is issued by the manufacturer and is not an accredited calibration certifi cate.</text>
</g>
<text font-size="2.8" x="128.6" y="14.3">CT-BR-L-2611-0390 · Rev A · 2026-11-14</text>
<g font-size="2.8" fill="#666">
<text x="16" y="268.6">JG · Inspector · 2026-11-14</text>
<text x="16" y="272.3">Printed signature</text>
<text x="16" y="288.1">Calib.Tools · Munich, Germany · hello@calib.tools</text>
<text x="177.1" y="288.1">Page 2 / 2</text>
</g>
<g font-size="2.7" fill="#333">
<text x="92.8" y="257.2" transform="rotate(-42 92.8 257.2)">A</text>
<text x="94.5" y="255.6" transform="rotate(-32 94.5 255.6)">L</text>
<text x="96.1" y="254.7" transform="rotate(-25 96.1 254.7)">I</text>
<text x="97.2" y="254.1" transform="rotate(-16 97.2 254.1)">B</text>
<text x="99.3" y="253.6" transform="rotate(-8 99.3 253.6)">.</text>
<text x="100.2" y="253.4" transform="rotate(-2 100.2 253.4)">T</text>
<text x="102.1" y="253.3" transform="rotate(9 102.1 253.3)">O</text>
<text x="104.6" y="253.7" transform="rotate(21 104.6 253.7)">O</text>
<text x="106.8" y="254.6" transform="rotate(32 106.8 254.6)">L</text>
<text x="108.4" y="255.6" transform="rotate(42 108.4 255.6)">S</text>
<text x="91.4" y="259.1" transform="rotate(-54 91.4 259.1)">C</text>
</g>
<g font-size="2.6" fill="#666">
<text x="168.6" y="29.9">tolerance ±2 µm</text>
<text x="16" y="101.9">Pitch X shown in black; Pitch Y shown in grey. Dashed lines denote the two-sided pitch tolerance.</text>
<text x="168.6" y="111.7">S1b · SN 000300</text>
<text x="153.4" y="117.5">MAX</text>
<text x="17.8" y="123.8">FEATURE</text>
<text x="63.2" y="120.7">REFERENCE</text>
<text x="72.1" y="123.8">(µm)</text>
<text x="84.9" y="120.7">BEFORE BATCH</text>
<text x="98.8" y="123.8">(µm)</text>
<text x="113.3" y="120.7">AFTER BATCH</text>
<text x="125.5" y="123.8">(µm)</text>
<text x="141.7" y="120.7">DIFFERENCE</text>
<text x="152.2" y="123.8">(µm)</text>
<text x="165.1" y="120.7">U (k=2)</text>
<text x="170" y="123.8">(µm)</text>
<text x="179.8" y="123.8">RESULT</text>
<text x="19.8" y="171.2">REJECTED</text>
<text x="16" y="254.5">SIGNED</text>
</g>
<text font-size="2.5" fill="#666" x="149.6" y="279.9">calib.tools/verify/L-2611-0390</text>
<g font-size="1.7" fill="#333">
<text x="90.7" y="272.3" transform="rotate(53 90.7 272.3)">D</text>
<text x="91.5" y="273.3" transform="rotate(47 91.5 273.3)">I</text>
<text x="92.3" y="274.2" transform="rotate(42 92.3 274.2)">M</text>
<text x="93.3" y="275.1" transform="rotate(36 93.3 275.1)">E</text>
<text x="94.3" y="275.8" transform="rotate(30 94.3 275.8)">N</text>
<text x="96.7" y="270.6" transform="rotate(-6 96.7 270.6)">2026-11-14</text>
<text x="101" y="272.5" transform="rotate(-6 101 272.5)">JG</text>
<text x="108.7" y="275.7" transform="rotate(-37 108.7 275.7)">E</text>
<text x="109.8" y="275" transform="rotate(-42 109.8 275)">C</text>
<text x="110.7" y="274.1" transform="rotate(-48 110.7 274.1)">T</text>
<text x="111.6" y="273.2" transform="rotate(-54 111.6 273.2)">I</text>
<text x="112.3" y="272.1" transform="rotate(-59 112.3 272.1)">O</text>
<text x="113" y="271" transform="rotate(-65 113 271)">N</text>
<text x="95.4" y="276.5" transform="rotate(25 95.4 276.5)">S</text>
<text x="96.6" y="277" transform="rotate(19 96.6 277)">I</text>
<text x="97.8" y="277.4" transform="rotate(14 97.8 277.4)">O</text>
<text x="99" y="277.7" transform="rotate(8 99 277.7)">N</text>
<text x="100.3" y="277.9" transform="rotate(2 100.3 277.9)">A</text>
<text x="101.6" y="278" transform="rotate(-3 101.6 278)">L</text>
<text x="104.1" y="277.7" transform="rotate(-14 104.1 277.7)">I</text>
<text x="105.3" y="277.4" transform="rotate(-20 105.3 277.4)">N</text>
<text x="106.5" y="277" transform="rotate(-26 106.5 277)">S</text>
<text x="107.7" y="276.4" transform="rotate(-31 107.7 276.4)">P</text>
</g>
<text font-size="1.6" fill="#333" x="93.3" y="261.8" transform="rotate(-6 93.3 261.8)">LOT L-2611-0390</text>
</svg>
